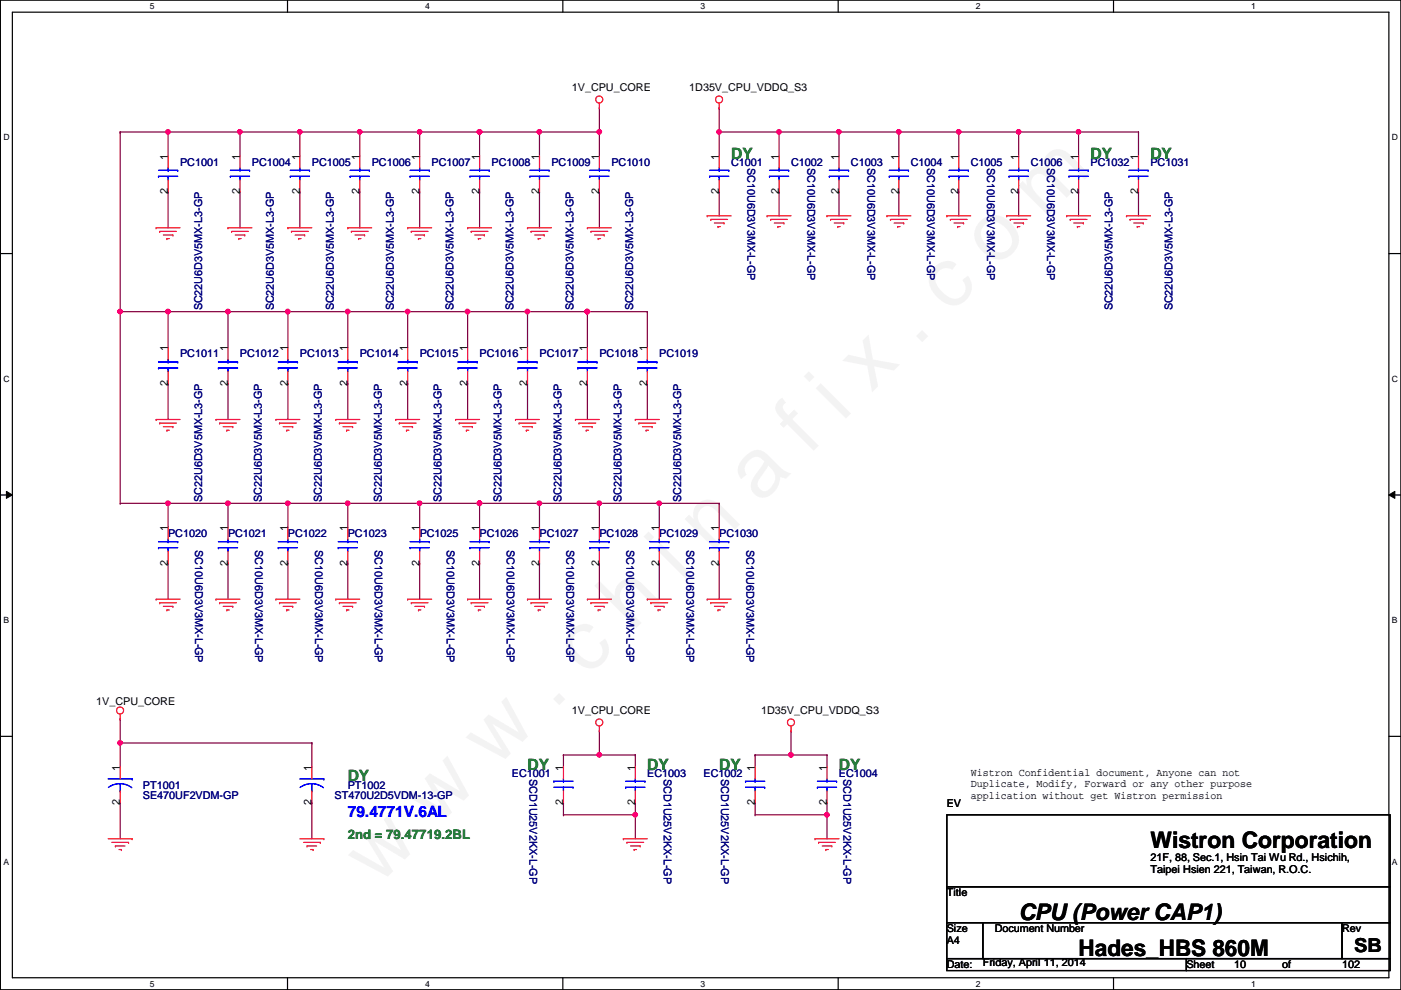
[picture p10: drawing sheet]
<svg xmlns="http://www.w3.org/2000/svg" width="297mm" height="210mm" viewBox="0 0 297 210" stroke-linecap="round" stroke-linejoin="round" font-family="sans-serif">
<path d="M.1 0h296.9v209.8h-296.9zM2.6 2.6h291.9v204.7h-291.9z" fill="none" stroke="#000" stroke-width=".25"/>
<g fill="#fff">
<path d="M31.8 .3h1v2h-1z"/>
<path d="M31.8 207.6h1v1.9h-1z"/>
</g>
<path d="M61 0v2.6M61 207.3v2.5" fill="none" stroke="#000" stroke-width=".25"/>
<g fill="#fff">
<path d="M90.1 .3h1v2h-1z"/>
<path d="M90.1 207.6h1v1.9h-1z"/>
</g>
<path d="M119.3 0v2.6M119.3 207.3v2.5" fill="none" stroke="#000" stroke-width=".25"/>
<g fill="#fff">
<path d="M148.5 .3h1v2h-1z"/>
<path d="M148.5 207.6h1v1.9h-1z"/>
</g>
<path d="M177.7 0v2.6M177.7 207.3v2.5" fill="none" stroke="#000" stroke-width=".25"/>
<g fill="#fff">
<path d="M206.9 .3h1v2h-1z"/>
<path d="M206.9 207.6h1v1.9h-1z"/>
</g>
<path d="M236.1 0v2.6M236.1 207.3v2.5" fill="none" stroke="#000" stroke-width=".25"/>
<g fill="#fff">
<path d="M265.3 .3h.9v2h-.9z"/>
<path d="M265.3 207.6h.9v1.9h-.9z"/>
<path d="M.7 28.2h1.3v1.9h-1.3z"/>
<path d="M295.1 28.2h1.3v1.9h-1.3z"/>
<path d="M.7 79.3h1.3v2h-1.3z"/>
<path d="M295.1 79.3h1.3v2h-1.3z"/>
</g>
<path d="M.1 53.8h2.5M294.5 53.8h2.5" fill="none" stroke="#000" stroke-width=".25"/>
<g fill="#fff">
<path d="M.7 130.5h1.2v2h-1.2z"/>
<path d="M295.1 130.5h1.2v2h-1.2z"/>
</g>
<path d="M.1 104.9h2.5M294.5 104.9h2.5" fill="none" stroke="#000" stroke-width=".25"/>
<path d="M1.4 104.2l1.2 .7-1.2 .8zM294.5 104.9l1.2-.7v1.5z" fill="#000"/>
<path d="M1.4 104.2l1.2 .7-1.2 .8zM294.5 104.9l1.2-.7v1.5z" fill="none" stroke="#000" stroke-width=".21"/>
<g fill="#fff">
<path d="M.7 181.7h1.2v2h-1.2z"/>
<path d="M295.1 181.7h1.2v2h-1.2z"/>
</g>
<path d="M.1 156.1h2.5M294.5 156.1h2.5" fill="none" stroke="#000" stroke-width=".25"/>
<path d="M25.5 157.5h40.6M66.1 157.5h.1" fill="none" stroke="#800040" stroke-width=".25"/>
<circle cx="25.5" cy="157.5" r=".49" fill="#f0f"/>
<circle cx="25.5" cy="157.5" r=".49" fill="none" stroke="#f0f" stroke-width=".25"/>
<path d="M25.5 66.1h.1M25.5 66.1v40.6M61 66.1h.1M61 66.1h12.7M25.5 152.4h.1M25.5 152.4v5.1" fill="none" stroke="#800040" stroke-width=".25"/>
<circle cx="61" cy="66.1" r=".49" fill="#f0f"/>
<circle cx="61" cy="66.1" r=".49" fill="none" stroke="#f0f" stroke-width=".25"/>
<path d="M48.3 66.1h.1M48.3 66.1v7.6M48.3 66.1h12.7M61 66.1h.1M61 66.1v7.6M48.3 81.3h.1M48.3 81.3v7.6M61 81.3h.1M61 81.3v7.6" fill="none" stroke="#800040" stroke-width=".25"/>
<circle cx="48.3" cy="66.1" r=".49" fill="#f0f"/>
<circle cx="48.3" cy="66.1" r=".49" fill="none" stroke="#f0f" stroke-width=".25"/>
<path d="M35.6 66.1h.1M35.6 66.1v7.6M35.6 66.1h12.7M35.6 81.3h.1M35.6 81.3v7.6" fill="none" stroke="#800040" stroke-width=".25"/>
<circle cx="35.6" cy="66.1" r=".49" fill="#f0f"/>
<circle cx="35.6" cy="66.1" r=".49" fill="none" stroke="#f0f" stroke-width=".25"/>
<path d="M50.9 28h.1M50.9 28v5.1M50.9 28h12.7M127.1 22.9h.1M127.1 22.9v5.1M152.5 22.9h.1M152.5 22.9v5.1" fill="none" stroke="#800040" stroke-width=".25"/>
<circle cx="50.9" cy="28" r=".49" fill="#f0f"/>
<circle cx="50.9" cy="28" r=".49" fill="none" stroke="#f0f" stroke-width=".25"/>
<path d="M25.5 66.1h.1M25.5 66.1h10.1" fill="none" stroke="#800040" stroke-width=".25"/>
<circle cx="25.5" cy="66.1" r=".49" fill="#f0f"/>
<circle cx="25.5" cy="66.1" r=".49" fill="none" stroke="#f0f" stroke-width=".25"/>
<path d="M25.5 28h.1M25.5 28h10.1M63.6 28h.1M63.6 28h12.7M50.9 40.7h.1M50.9 40.7v7.6" fill="none" stroke="#800040" stroke-width=".25"/>
<circle cx="63.6" cy="28" r=".49" fill="#f0f"/>
<circle cx="63.6" cy="28" r=".49" fill="none" stroke="#f0f" stroke-width=".25"/>
<path d="M35.6 28h.1M35.6 28v5.1M35.6 28h15.3M63.6 28h.1M63.6 28v5.1M35.6 40.7h.1M35.6 40.7v7.6M63.6 40.7h.1M63.6 40.7v7.6" fill="none" stroke="#800040" stroke-width=".25"/>
<circle cx="35.6" cy="28" r=".49" fill="#f0f"/>
<circle cx="35.6" cy="28" r=".49" fill="none" stroke="#f0f" stroke-width=".25"/>
<g fill="none" stroke="#800040" stroke-width=".25">
<path d="M25.5 28h.1M25.5 28v38.1M228.7 28h12.7M241.4 28h.1M241.4 28v5.1M241.4 40.7h.1M241.4 40.7v5.1M35.6 119.4h.1M35.6 106.7h.1M35.6 106.7v5.1M35.6 119.4v7.6M48.3 119.4h.1"/>
<path d="M48.3 106.7h.1M48.3 106.7v5.1M48.3 119.4v7.6M61 106.7h.1M61 119.4h.1M61 106.7v5.1M61 119.4v7.6M61 106.7h12.7M25.5 157.5h.1M25.5 157.5v5.1M66.1 157.5h.1M66.1 157.5v5.1"/>
<path d="M25.5 170.2h.1M25.5 170.2v7.6M66.1 170.2h.1M66.1 170.2v7.6"/>
</g>
<circle cx="61" cy="106.7" r=".49" fill="#f0f"/>
<circle cx="61" cy="106.7" r=".49" fill="none" stroke="#f0f" stroke-width=".25"/>
<path d="M48.3 106.7h.1M48.3 106.7h12.7" fill="none" stroke="#800040" stroke-width=".25"/>
<circle cx="48.3" cy="106.7" r=".49" fill="#f0f"/>
<circle cx="48.3" cy="106.7" r=".49" fill="none" stroke="#f0f" stroke-width=".25"/>
<path d="M35.6 106.7h.1M35.6 106.7h12.7" fill="none" stroke="#800040" stroke-width=".25"/>
<circle cx="35.6" cy="106.7" r=".49" fill="#f0f"/>
<circle cx="35.6" cy="106.7" r=".49" fill="none" stroke="#f0f" stroke-width=".25"/>
<path d="M25.5 106.7h.1M25.5 106.7h10.1" fill="none" stroke="#800040" stroke-width=".25"/>
<g fill="none" stroke="#f00" stroke-width=".25">
<path d="M35.6 33.1v2.5M35.6 38.1v2.6M50.9 33.1v2.5M50.9 38.1v2.6M63.6 33.1v2.5M63.6 38.1v2.6M127.1 22.9h.1M127.1 21.9v1M152.5 22.9h.1M152.5 21.9v1M241.4 33.1v2.5M241.4 38.1v2.6"/>
<path d="M33.1 48.3h.1M33.1 48.3h5.1M33.9 49.1h.1M33.9 49.1h3.5M34.6 49.8h2.1M35.4 50.6h.1M35.4 50.6h.5M36.7 49.8h.1M48.3 48.3h.1M48.3 48.3h5.1M49.1 49.1h.1M49.1 49.1h3.6"/>
<path d="M49.9 49.8h2M50.6 50.6h.1M50.6 50.6h.5M51.9 49.8h.1M61 48.3h.1M61 48.3h5.1M61.8 49.1h.1M61.8 49.1h3.6M62.6 49.8h2M63.3 50.6h.1M63.3 50.6h.5M64.6 49.8h.1"/>
<path d="M238.8 45.8h.1M238.8 45.8h5.1M239.6 46.5h.1M239.6 46.5h3.6M240.4 47.3h2M241.1 48h.1M241.1 48h.5M242.4 47.3h.1M35.6 73.7v2.5M35.6 78.8v2.5M48.3 73.7v2.5M48.3 78.8v2.5"/>
<path d="M61 73.7v2.5M61 78.8v2.5M33.1 88.9h.1M33.1 88.9h5.1M33.9 89.7h.1M33.9 89.7h3.5M34.6 90.5h2.1M35.4 91.2h.1M35.4 91.2h.5M36.7 90.5h.1M45.8 88.9h.1M45.8 88.9h5.1"/>
<path d="M46.6 89.7h.1M46.6 89.7h3.5M47.3 90.5h2.1M48.1 91.2h.1M48.1 91.2h.5M49.4 90.5h.1M58.5 88.9h.1M58.5 88.9h5.1M59.3 89.7h.1M59.3 89.7h3.5M60 90.5h2.1M60.8 91.2h.1"/>
<path d="M60.8 91.2h.5M62.1 90.5h.1M35.6 111.8v2.5M35.6 116.9v2.5M48.3 111.8v2.5M48.3 116.9v2.5M61 111.8v2.5M61 116.9v2.5M33.1 127h.1M33.1 127h5.1M33.9 127.8h.1M33.9 127.8h3.5"/>
<path d="M34.6 128.6h2.1M35.4 129.3h.1M35.4 129.3h.5M36.7 128.6h.1M45.8 127h.1M45.8 127h5.1M46.6 127.8h.1M46.6 127.8h3.5M47.3 128.6h2.1M48.1 129.3h.1M48.1 129.3h.5M49.4 128.6h.1"/>
<path d="M58.5 127h.1M58.5 127h5.1M59.3 127.8h.1M59.3 127.8h3.5M60 128.6h2.1M60.8 129.3h.1M60.8 129.3h.5M62.1 128.6h.1M25.5 152.4h.1M25.5 151.4v1M22.9 177.8h5.1M23.7 178.6h3.6"/>
<path d="M24.5 179.4h.1M24.5 179.4h2M25.5 162.6v2.5M25.5 167.7v2.5M27.3 178.6h.1M28 177.8h.1M63.6 177.8h5.1M64.3 178.6h3.6M65.1 179.4h.1M65.1 179.4h2M66.1 162.6v2.5M66.1 167.7v2.5"/>
<path d="M25.2 180.1h.5M25.7 180.1h.1M65.9 180.1h.5M66.4 180.1h.1"/>
<circle cx="127.1" cy="21.1" r=".75"/>
<circle cx="152.5" cy="21.1" r=".75"/>
<circle cx="25.5" cy="150.6" r=".75"/>
</g>
<path d="M200.7 172.8h94v15.2h-94zM200.7 188h94v7.6h-94zM200.7 195.6h7.7v7.6h-7.7zM208.4 195.6h76.2v7.6h-76.2zM284.6 195.6h10.1v7.6h-10.1zM200.7 203.2h50.8v2.6h-50.8zM251.5 203.2h43.2v2.6h-43.2z" fill="none" stroke="#000" stroke-width=".25"/>
<g fill="none" stroke="#00f" stroke-width=".25">
<path d="M33.6 37.4h.1M33.6 36.1h4.1M33.6 37.4h4.1M35.6 36.1h.1M35.6 37.4h.1M35.6 35.6v.5M35.6 37.4v.7M37.7 36.1h.1M48.8 37.4h.1M48.8 36.1h4.1M48.8 37.4h4.1M50.9 36.1h.1"/>
<path d="M50.9 37.4h.1M50.9 35.6v.5M50.9 37.4v.7M52.9 36.1h.1M61.5 37.4h.1M61.5 36.1h4.1M61.5 37.4h4.1M63.6 36.1h.1M63.6 37.4h.1M63.6 35.6v.5M63.6 37.4v.7M65.6 36.1h.1"/>
<path d="M239.3 37.4h.1M239.3 36.1h4.1M239.3 37.4h4.1M241.4 36.1h.1M241.4 37.4h.1M241.4 35.6v.5M241.4 37.4v.7M243.4 36.1h.1M33.6 78h.1M33.6 76.8h4.1M33.6 78h4.1M35.6 76.8h.1"/>
<path d="M35.6 78h.1M35.6 76.2v.6M35.6 78v.8M37.7 76.8h.1M46.3 78h.1M46.3 76.8h4.1M46.3 78h4.1M48.3 76.8h.1M48.3 78h.1M48.3 76.2v.6M48.3 78v.8M50.4 76.8h.1"/>
<path d="M59 78h.1M59 76.8h4.1M59 78h4.1M61 76.8h.1M61 78h.1M61 76.2v.6M61 78v.8M63.1 76.8h.1M33.6 116.1h.1M33.6 114.9h4.1M33.6 116.1h4.1M35.6 114.9h.1"/>
<path d="M35.6 116.1h.1M35.6 114.3v.6M35.6 116.1v.8M37.7 114.9h.1M46.3 116.1h.1M46.3 114.9h4.1M46.3 116.1h4.1M48.3 114.9h.1M48.3 116.1h.1M48.3 114.3v.6M48.3 116.1v.8M50.4 114.9h.1"/>
<path d="M59 116.1h.1M59 114.9h4.1M59 116.1h4.1M61 114.9h.1M61 116.1h.1M61 114.3v.6M61 116.1v.8M63.1 114.9h.1M22.9 165.1h5.1M25.5 167.7h.1M25.5 166.2l1 .1 1.4 .7M25.5 166.2l-1.6 .2-.9 .6"/>
<path d="M25.5 166.2v1.5M28 165.1h.1M63.6 165.1h5.1M66.1 167.7h.1M66.1 166.2l1.1 .1 1.4 .7M66.1 166.2l-1.6 .2-.9 .6M66.1 166.2v1.5"/>
</g>
<circle cx="25.5" cy="157.5" r=".49" fill="#f0f"/>
<circle cx="25.5" cy="157.5" r=".49" fill="none" stroke="#f0f" stroke-width=".25"/>
<circle cx="61" cy="66.1" r=".49" fill="#f0f"/>
<circle cx="61" cy="66.1" r=".49" fill="none" stroke="#f0f" stroke-width=".25"/>
<circle cx="48.3" cy="66.1" r=".49" fill="#f0f"/>
<circle cx="48.3" cy="66.1" r=".49" fill="none" stroke="#f0f" stroke-width=".25"/>
<circle cx="35.6" cy="66.1" r=".49" fill="#f0f"/>
<circle cx="35.6" cy="66.1" r=".49" fill="none" stroke="#f0f" stroke-width=".25"/>
<circle cx="50.9" cy="28" r=".49" fill="#f0f"/>
<circle cx="50.9" cy="28" r=".49" fill="none" stroke="#f0f" stroke-width=".25"/>
<circle cx="25.5" cy="66.1" r=".49" fill="#f0f"/>
<circle cx="25.5" cy="66.1" r=".49" fill="none" stroke="#f0f" stroke-width=".25"/>
<circle cx="63.6" cy="28" r=".49" fill="#f0f"/>
<circle cx="63.6" cy="28" r=".49" fill="none" stroke="#f0f" stroke-width=".25"/>
<circle cx="35.6" cy="28" r=".49" fill="#f0f"/>
<circle cx="35.6" cy="28" r=".49" fill="none" stroke="#f0f" stroke-width=".25"/>
<circle cx="61" cy="106.7" r=".49" fill="#f0f"/>
<circle cx="61" cy="106.7" r=".49" fill="none" stroke="#f0f" stroke-width=".25"/>
<circle cx="48.3" cy="106.7" r=".49" fill="#f0f"/>
<circle cx="48.3" cy="106.7" r=".49" fill="none" stroke="#f0f" stroke-width=".25"/>
<circle cx="35.6" cy="106.7" r=".49" fill="#f0f"/>
<circle cx="35.6" cy="106.7" r=".49" fill="none" stroke="#f0f" stroke-width=".25"/>
<text font-size="17.6" fill="#f0f" x="80.1" y="188" transform="rotate(-45 80.1 188)">w w w . c h i n a f i x . c o m</text>
<g font-size="4.8">
<text x="243.9" y="179.8">Wistron Corporation</text>
<text x="216" y="195">CPU (Power CAP1)</text>
<text x="228.7" y="202.6">Hades_HBS 860M</text>
</g>
<text font-size="4.1" x="287.1" y="201.9">SB</text>
<g font-size="3.3" fill="#008000">
<text x="155" y="33.6">DY</text>
<text x="231.2" y="33.6">DY</text>
<text x="243.9" y="33.6">DY</text>
<text x="73.7" y="165.7">DY</text>
<text x="111.8" y="163.2">DY</text>
<text x="137.2" y="163.2">DY</text>
<text x="152.5" y="163.2">DY</text>
<text x="177.9" y="163.2">DY</text>
</g>
<text font-size="3.3" fill="#00f" x="73.7" y="173.3">79.4771V.6AL</text>
<text font-size="2.8" fill="#008000" x="73.7" y="177.9">2nd = 79.47719.2BL</text>
<g font-size="2.3">
<text x="121.2" y="19.4">1V_CPU_CORE</text>
<text x="146.1" y="19.4">1D35V_CPU_VDDQ_S3</text>
<text x="35.6" y="33.8" transform="rotate(-90 35.6 33.8)">1</text>
<text x="50.8" y="33.8" transform="rotate(-90 50.8 33.8)">1</text>
<text x="63.5" y="33.8" transform="rotate(-90 63.5 33.8)">1</text>
<text x="76.2" y="33.8" transform="rotate(-90 76.2 33.8)">1</text>
<text x="88.9" y="33.8" transform="rotate(-90 88.9 33.8)">1</text>
<text x="101.6" y="33.8" transform="rotate(-90 101.6 33.8)">1</text>
<text x="114.3" y="33.8" transform="rotate(-90 114.3 33.8)">1</text>
<text x="127" y="33.8" transform="rotate(-90 127 33.8)">1</text>
<text x="152.4" y="33.8" transform="rotate(-90 152.4 33.8)">1</text>
<text x="165.1" y="33.8" transform="rotate(-90 165.1 33.8)">1</text>
<text x="177.8" y="33.8" transform="rotate(-90 177.8 33.8)">1</text>
<text x="190.5" y="33.8" transform="rotate(-90 190.5 33.8)">1</text>
<text x="203.2" y="33.8" transform="rotate(-90 203.2 33.8)">1</text>
<text x="215.9" y="33.8" transform="rotate(-90 215.9 33.8)">1</text>
<text x="228.6" y="33.8" transform="rotate(-90 228.6 33.8)">1</text>
<text x="241.3" y="33.8" transform="rotate(-90 241.3 33.8)">1</text>
<text x="35.6" y="41.2" transform="rotate(-90 35.6 41.2)">2</text>
<text x="50.8" y="41.2" transform="rotate(-90 50.8 41.2)">2</text>
<text x="63.5" y="41.2" transform="rotate(-90 63.5 41.2)">2</text>
<text x="76.2" y="41.2" transform="rotate(-90 76.2 41.2)">2</text>
<text x="88.9" y="41.2" transform="rotate(-90 88.9 41.2)">2</text>
<text x="101.6" y="41.2" transform="rotate(-90 101.6 41.2)">2</text>
<text x="114.3" y="41.2" transform="rotate(-90 114.3 41.2)">2</text>
<text x="127" y="41.2" transform="rotate(-90 127 41.2)">2</text>
<text x="152.4" y="41.2" transform="rotate(-90 152.4 41.2)">2</text>
<text x="165.1" y="41.2" transform="rotate(-90 165.1 41.2)">2</text>
<text x="177.8" y="41.2" transform="rotate(-90 177.8 41.2)">2</text>
<text x="190.5" y="41.2" transform="rotate(-90 190.5 41.2)">2</text>
<text x="203.2" y="41.2" transform="rotate(-90 203.2 41.2)">2</text>
<text x="215.9" y="41.2" transform="rotate(-90 215.9 41.2)">2</text>
<text x="228.6" y="41.2" transform="rotate(-90 228.6 41.2)">2</text>
<text x="241.3" y="41.2" transform="rotate(-90 241.3 41.2)">2</text>
<text x="35.6" y="74.5" transform="rotate(-90 35.6 74.5)">1</text>
<text x="48.3" y="74.5" transform="rotate(-90 48.3 74.5)">1</text>
<text x="61" y="74.5" transform="rotate(-90 61 74.5)">1</text>
<text x="73.7" y="74.5" transform="rotate(-90 73.7 74.5)">1</text>
<text x="86.4" y="74.5" transform="rotate(-90 86.4 74.5)">1</text>
<text x="99.1" y="74.5" transform="rotate(-90 99.1 74.5)">1</text>
<text x="111.8" y="74.5" transform="rotate(-90 111.8 74.5)">1</text>
<text x="124.5" y="74.5" transform="rotate(-90 124.5 74.5)">1</text>
<text x="137.2" y="74.5" transform="rotate(-90 137.2 74.5)">1</text>
<text x="35.6" y="81.8" transform="rotate(-90 35.6 81.8)">2</text>
<text x="48.3" y="81.8" transform="rotate(-90 48.3 81.8)">2</text>
<text x="61" y="81.8" transform="rotate(-90 61 81.8)">2</text>
<text x="73.7" y="81.8" transform="rotate(-90 73.7 81.8)">2</text>
<text x="86.4" y="81.8" transform="rotate(-90 86.4 81.8)">2</text>
<text x="99.1" y="81.8" transform="rotate(-90 99.1 81.8)">2</text>
<text x="111.8" y="81.8" transform="rotate(-90 111.8 81.8)">2</text>
<text x="124.5" y="81.8" transform="rotate(-90 124.5 81.8)">2</text>
<text x="137.2" y="81.8" transform="rotate(-90 137.2 81.8)">2</text>
<text x="35.6" y="112.6" transform="rotate(-90 35.6 112.6)">1</text>
<text x="48.3" y="112.6" transform="rotate(-90 48.3 112.6)">1</text>
<text x="61" y="112.6" transform="rotate(-90 61 112.6)">1</text>
<text x="73.7" y="112.6" transform="rotate(-90 73.7 112.6)">1</text>
<text x="88.9" y="112.6" transform="rotate(-90 88.9 112.6)">1</text>
<text x="101.6" y="112.6" transform="rotate(-90 101.6 112.6)">1</text>
<text x="114.3" y="112.6" transform="rotate(-90 114.3 112.6)">1</text>
<text x="127" y="112.6" transform="rotate(-90 127 112.6)">1</text>
<text x="139.7" y="112.6" transform="rotate(-90 139.7 112.6)">1</text>
<text x="152.4" y="112.6" transform="rotate(-90 152.4 112.6)">1</text>
<text x="35.6" y="119.9" transform="rotate(-90 35.6 119.9)">2</text>
<text x="48.3" y="119.9" transform="rotate(-90 48.3 119.9)">2</text>
<text x="61" y="119.9" transform="rotate(-90 61 119.9)">2</text>
<text x="73.7" y="119.9" transform="rotate(-90 73.7 119.9)">2</text>
<text x="88.9" y="119.9" transform="rotate(-90 88.9 119.9)">2</text>
<text x="101.6" y="119.9" transform="rotate(-90 101.6 119.9)">2</text>
<text x="114.3" y="119.9" transform="rotate(-90 114.3 119.9)">2</text>
<text x="127" y="119.9" transform="rotate(-90 127 119.9)">2</text>
<text x="139.7" y="119.9" transform="rotate(-90 139.7 119.9)">2</text>
<text x="152.4" y="119.9" transform="rotate(-90 152.4 119.9)">2</text>
<text x="20.4" y="149.4">1V_CPU_CORE</text>
<text x="121.2" y="151.5">1V_CPU_CORE</text>
<text x="161.4" y="151.5">1D35V_CPU_VDDQ_S3</text>
<text x="25.4" y="163.4" transform="rotate(-90 25.4 163.4)">1</text>
<text x="66.1" y="163.4" transform="rotate(-90 66.1 163.4)">1</text>
<text x="119.4" y="163.4" transform="rotate(-90 119.4 163.4)">1</text>
<text x="134.7" y="163.4" transform="rotate(-90 134.7 163.4)">1</text>
<text x="160.1" y="163.4" transform="rotate(-90 160.1 163.4)">1</text>
<text x="175.3" y="163.4" transform="rotate(-90 175.3 163.4)">1</text>
<text x="205.8" y="164.5">Wistron Confidential document, Anyone can not</text>
<text x="205.8" y="167">Duplicate, Modify, Forward or any other purpose</text>
<text x="25.4" y="170.7" transform="rotate(-90 25.4 170.7)">2</text>
<text x="66.1" y="170.7" transform="rotate(-90 66.1 170.7)">2</text>
<text x="119.4" y="170.7" transform="rotate(-90 119.4 170.7)">2</text>
<text x="134.7" y="170.7" transform="rotate(-90 134.7 170.7)">2</text>
<text x="160.1" y="170.7" transform="rotate(-90 160.1 170.7)">2</text>
<text x="175.3" y="170.7" transform="rotate(-90 175.3 170.7)">2</text>
<text x="200.7" y="171">EV</text>
<text x="205.8" y="169.5">application without get Wistron permission</text>
<text x="243.9" y="182.5">21F, 88, Sec.1, Hsin Tai Wu Rd., Hsichih,</text>
<text x="243.9" y="185.1">Taipei Hsien 221, Taiwan, R.O.C.</text>
<text x="200.7" y="190.1">Title</text>
<text x="200.7" y="197.7">Size</text>
<text x="210.9" y="197.7">Document Number</text>
<text x="284.6" y="197.7">Rev</text>
<text x="200.7" y="200.2">A4</text>
<text x="200.7" y="205.3">Date:</text>
<text x="208.4" y="204.8">Friday, April 11, 2014</text>
<text x="251.5" y="205.3">Sheet</text>
<text x="261.7" y="205.3">10</text>
<text x="271.9" y="205.3">of</text>
<text x="284.6" y="205.3">102</text>
</g>
<g font-size="2.3" fill="#000080">
<text x="38.2" y="35.1">PC1001</text>
<text x="53.4" y="35.1">PC1004</text>
<text x="66.1" y="35.1">PC1005</text>
<text x="78.8" y="35.1">PC1006</text>
<text x="91.5" y="35.1">PC1007</text>
<text x="104.2" y="35.1">PC1008</text>
<text x="116.9" y="35.1">PC1009</text>
<text x="129.6" y="35.1">PC1010</text>
<text x="155" y="35.1">C1001</text>
<text x="158.5" y="35.6" transform="rotate(90 158.5 35.6)">SC10U6D3V3MX-L-GP</text>
<text x="167.7" y="35.1">C1002</text>
<text x="171.2" y="35.6" transform="rotate(90 171.2 35.6)">SC10U6D3V3MX-L-GP</text>
<text x="180.4" y="35.1">C1003</text>
<text x="183.9" y="35.6" transform="rotate(90 183.9 35.6)">SC10U6D3V3MX-L-GP</text>
<text x="193.1" y="35.1">C1004</text>
<text x="196.6" y="35.6" transform="rotate(90 196.6 35.6)">SC10U6D3V3MX-L-GP</text>
<text x="205.8" y="35.1">C1005</text>
<text x="209.3" y="35.6" transform="rotate(90 209.3 35.6)">SC10U6D3V3MX-L-GP</text>
<text x="218.5" y="35.1">C1006</text>
<text x="222" y="35.6" transform="rotate(90 222 35.6)">SC10U6D3V3MX-L-GP</text>
<text x="231.2" y="35.1">PC1032</text>
<text x="243.9" y="35.1">PC1031</text>
<text x="42.8" y="65.8" transform="rotate(-90 42.8 65.8)">SC22U6D3V5MX-L3-GP</text>
<text x="58.1" y="65.8" transform="rotate(-90 58.1 65.8)">SC22U6D3V5MX-L3-GP</text>
<text x="70.8" y="65.8" transform="rotate(-90 70.8 65.8)">SC22U6D3V5MX-L3-GP</text>
<text x="83.5" y="65.8" transform="rotate(-90 83.5 65.8)">SC22U6D3V5MX-L3-GP</text>
<text x="96.2" y="65.8" transform="rotate(-90 96.2 65.8)">SC22U6D3V5MX-L3-GP</text>
<text x="108.9" y="65.8" transform="rotate(-90 108.9 65.8)">SC22U6D3V5MX-L3-GP</text>
<text x="121.6" y="65.8" transform="rotate(-90 121.6 65.8)">SC22U6D3V5MX-L3-GP</text>
<text x="134.3" y="65.8" transform="rotate(-90 134.3 65.8)">SC22U6D3V5MX-L3-GP</text>
<text x="235.9" y="65.8" transform="rotate(-90 235.9 65.8)">SC22U6D3V5MX-L3-GP</text>
<text x="248.6" y="65.8" transform="rotate(-90 248.6 65.8)">SC22U6D3V5MX-L3-GP</text>
<text x="38.2" y="75.8">PC1011</text>
<text x="50.9" y="75.8">PC1012</text>
<text x="63.6" y="75.8">PC1013</text>
<text x="76.3" y="75.8">PC1014</text>
<text x="89" y="75.8">PC1015</text>
<text x="101.7" y="75.8">PC1016</text>
<text x="114.4" y="75.8">PC1017</text>
<text x="127.1" y="75.8">PC1018</text>
<text x="139.8" y="75.8">PC1019</text>
<text x="42.8" y="106.5" transform="rotate(-90 42.8 106.5)">SC22U6D3V5MX-L3-GP</text>
<text x="55.5" y="106.5" transform="rotate(-90 55.5 106.5)">SC22U6D3V5MX-L3-GP</text>
<text x="68.2" y="106.5" transform="rotate(-90 68.2 106.5)">SC22U6D3V5MX-L3-GP</text>
<text x="80.9" y="106.5" transform="rotate(-90 80.9 106.5)">SC22U6D3V5MX-L3-GP</text>
<text x="93.6" y="106.5" transform="rotate(-90 93.6 106.5)">SC22U6D3V5MX-L3-GP</text>
<text x="106.3" y="106.5" transform="rotate(-90 106.3 106.5)">SC22U6D3V5MX-L3-GP</text>
<text x="119" y="106.5" transform="rotate(-90 119 106.5)">SC22U6D3V5MX-L3-GP</text>
<text x="131.7" y="106.5" transform="rotate(-90 131.7 106.5)">SC22U6D3V5MX-L3-GP</text>
<text x="144.4" y="106.5" transform="rotate(-90 144.4 106.5)">SC22U6D3V5MX-L3-GP</text>
<text x="35.6" y="113.9">PC1020</text>
<text x="48.3" y="113.9">PC1021</text>
<text x="61" y="113.9">PC1022</text>
<text x="73.7" y="113.9">PC1023</text>
<text x="89" y="113.9">PC1025</text>
<text x="101.7" y="113.9">PC1026</text>
<text x="114.4" y="113.9">PC1027</text>
<text x="127.1" y="113.9">PC1028</text>
<text x="139.8" y="113.9">PC1029</text>
<text x="152.5" y="113.9">PC1030</text>
<text x="41.4" y="116.6" transform="rotate(90 41.4 116.6)">SC10U6D3V3MX-L-GP</text>
<text x="54.1" y="116.6" transform="rotate(90 54.1 116.6)">SC10U6D3V3MX-L-GP</text>
<text x="66.8" y="116.6" transform="rotate(90 66.8 116.6)">SC10U6D3V3MX-L-GP</text>
<text x="79.5" y="116.6" transform="rotate(90 79.5 116.6)">SC10U6D3V3MX-L-GP</text>
<text x="94.7" y="116.6" transform="rotate(90 94.7 116.6)">SC10U6D3V3MX-L-GP</text>
<text x="107.4" y="116.6" transform="rotate(90 107.4 116.6)">SC10U6D3V3MX-L-GP</text>
<text x="120.1" y="116.6" transform="rotate(90 120.1 116.6)">SC10U6D3V3MX-L-GP</text>
<text x="132.8" y="116.6" transform="rotate(90 132.8 116.6)">SC10U6D3V3MX-L-GP</text>
<text x="145.5" y="116.6" transform="rotate(90 145.5 116.6)">SC10U6D3V3MX-L-GP</text>
<text x="158.2" y="116.6" transform="rotate(90 158.2 116.6)">SC10U6D3V3MX-L-GP</text>
<text x="30.3" y="167.2">PT1001</text>
<text x="73.7" y="167.2">PT1002</text>
<text x="108.5" y="164.7">EC1001</text>
<text x="112.3" y="165.1" transform="rotate(90 112.3 165.1)">SCD1U25V2KX-L-GP</text>
<text x="137.2" y="164.7">EC1003</text>
<text x="140.7" y="165.1" transform="rotate(90 140.7 165.1)">SCD1U25V2KX-L-GP</text>
<text x="149.2" y="164.7">EC1002</text>
<text x="152.9" y="165.1" transform="rotate(90 152.9 165.1)">SCD1U25V2KX-L-GP</text>
<text x="177.9" y="164.7">EC1004</text>
<text x="178.8" y="165.1" transform="rotate(90 178.8 165.1)">SCD1U25V2KX-L-GP</text>
<text x="30.3" y="169.5">SE470UF2VDM-GP</text>
<text x="70.9" y="169.5">ST470U2D5VDM-13-GP</text>
</g>
<g font-size="1.8">
<text x="31.8" y="1.9">5</text>
<text x="90.1" y="1.9">4</text>
<text x="148.5" y="1.9">3</text>
<text x="206.9" y="1.9">2</text>
<text x="265.3" y="1.9">1</text>
<text x=".7" y="29.8">D</text>
<text x="295.1" y="29.8">D</text>
<text x=".7" y="80.9">C</text>
<text x="295.1" y="80.9">C</text>
<text x=".7" y="132.1">B</text>
<text x="295.1" y="132.1">B</text>
<text x=".7" y="183.3">A</text>
<text x="295.1" y="183.3">A</text>
<text x="31.8" y="209.2">5</text>
<text x="90.1" y="209.2">4</text>
<text x="148.5" y="209.2">3</text>
<text x="206.9" y="209.2">2</text>
<text x="265.3" y="209.2">1</text>
</g>
</svg>
